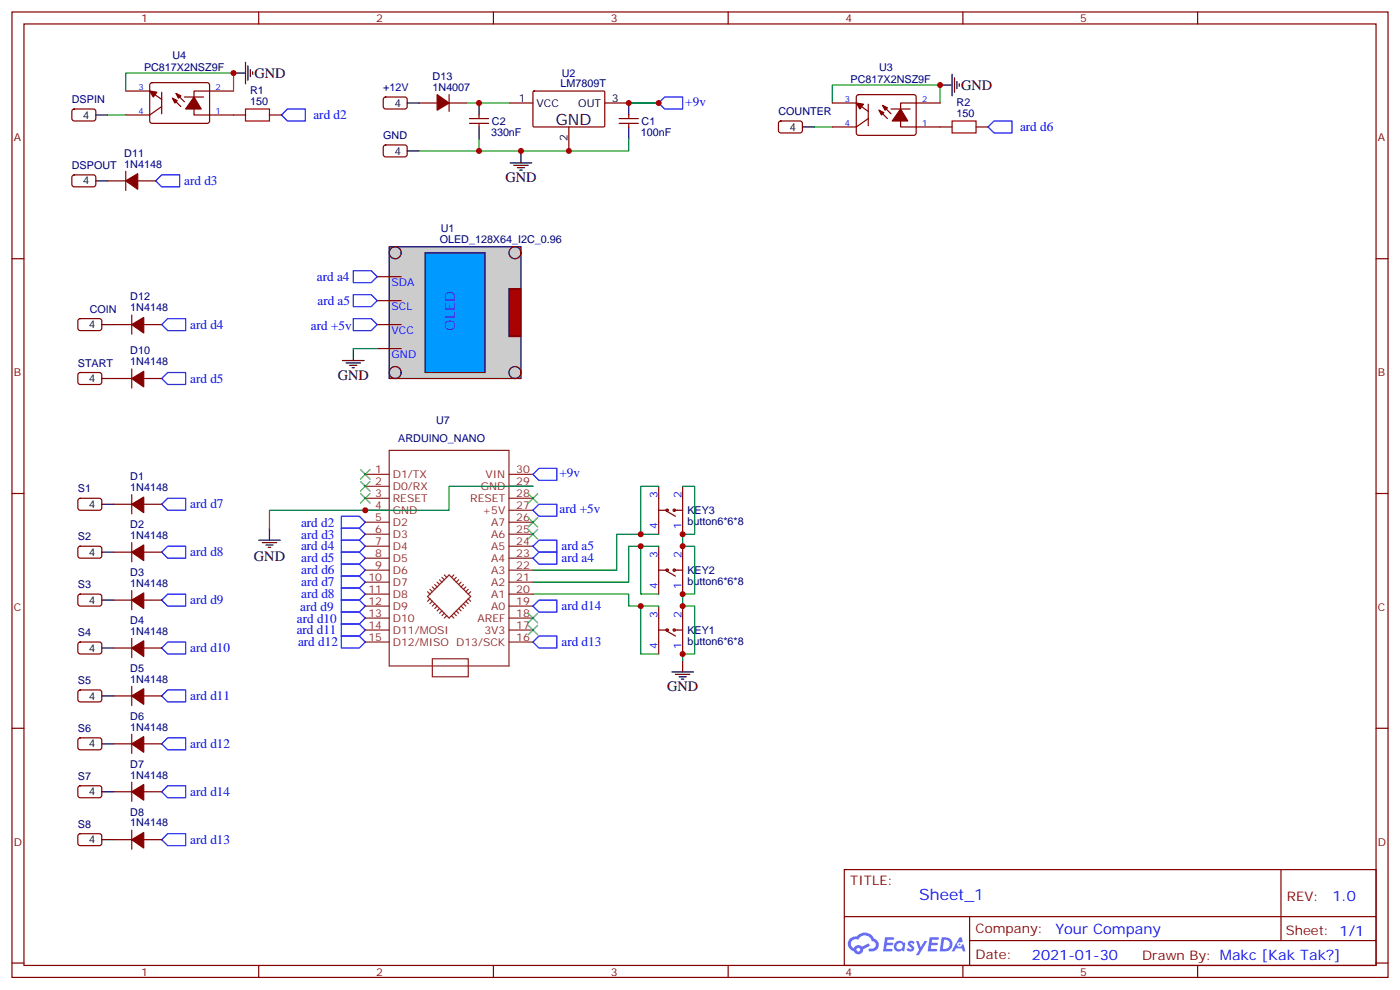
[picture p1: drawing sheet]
<svg xmlns="http://www.w3.org/2000/svg" width="412mm" height="292mm" viewBox="0 0 412 292" stroke-linecap="round" stroke-linejoin="round" font-family="sans-serif">
<g fill="none" stroke="#870000" stroke-width=".35">
<path d="M3.5 3.5h405.4v284.4h-405.4zM7.1 7.1h398.2v277.2h-398.2zM76.2 3.5v3.6M145.3 3.5v3.6M214.5 3.5v3.6M283.6 3.5v3.6M352.8 3.5v3.6M3.5 76.2h3.6M405.3 76.2h3.6M3.5 145.3h3.6M405.3 145.3h3.6M3.5 214.5h3.6"/>
<path d="M405.3 214.5h3.6M248.7 256.1h156.6v28.2h-156.6zM377.3 256.1v20.9M248.7 270h156.5M285.6 277h119.6M285.6 270v14.1M3.5 283.6h3.6M76.2 284.3v3.6M145.3 284.3v3.6M214.5 284.3v3.6M283.6 284.3v3.6M352.8 284.3v3.6"/>
<path d="M405.3 283.6h3.6"/>
</g>
<g fill="#5487ff">
<path d="M267.7 277.3a1.22 1.22 0 0 1 1.7 .3l-.4 .5a.47 .47 0 0 0-.3-.4 .47 .47 0 0 0-.5 .2l.1 .3a1.14 1.14 0 0 1 .8 1.7 1.14 1.14 0 0 1-1.9 0l-.2-.2 .5-.5 .7 .4a.29 .29 0 0 0 .3-.3 .29 .29 0 0 0-.2-.3 1.04 1.04 0 0 1-.6-1.7z"/>
<path d="M260.7 276h2.4l.3 .2-.2 .5-1.8 .1-.1 .8h1.5l.3 .4-.3 .4h-1.6l-.2 1.1h1.7l.2 .3-.2 .3-2.6 .1z"/>
<path d="M273.8 276h2.4l.3 .2-.1 .5-1.8 .1-.2 .8h1.6l.3 .4-.4 .4h-1.6l-.1 1.1h1.7l.2 .3-.2 .3-2.6 .1z"/>
<path d="M282.6 276.1h.7l.3 1.2-.6 .3a.69 .69 0 0 0-1 .3 .69 .69 0 0 0 .4 1 .69 .69 0 0 0 .9-.7l.5-.2 .6 2.2h-.8l-.2-.9h-1.8l-.5 .9h-.8z"/>
<path d="M269.8 277.1h.8l.6 1.8 1.1-1.8h.9l-2.6 4.2h-.8l.9-1.5z"/>
<path d="M277.4 276.1l-.6 4.1h1.3a2.11 2.11 0 0 0 2.5-2.1 2.11 2.11 0 0 0-2.5-2zM278.1 276.8a1.39 1.39 0 0 1 1.7 1.4 1.39 1.39 0 0 1-1.8 1.3h-.3z"/>
<path d="M263.7 277.7a1.54 1.54 0 0 0-.1 2.1 1.54 1.54 0 0 0 2.2 .2l.6 .2 .3-2.3-.2-.2-.4-.1a1.49 1.49 0 0 0-2.4 .1zM264 278.7a.94 .94 0 0 1 1.8 0 .94 .94 0 0 1-1.8 0z"/>
<path d="M250.4 276.4a2.18 2.18 0 0 0 1.1 3.7 1.44 1.44 0 0 0 1.6 1 1.44 1.44 0 0 0 1.2-1.5l2-1-.5-.8-1.9 1a1.47 1.47 0 0 0-2.4 .4 1.39 1.39 0 0 1-.7-1.9 1.39 1.39 0 0 1 2-.5 2.12 2.12 0 0 1 2.2-1.3 2.12 2.12 0 0 1 1.9 1.7 1.14 1.14 0 0 1 1.1 1.4 1.14 1.14 0 0 1-1.7 .8 .43 .43 0 0 0-.5 .3 .43 .43 0 0 0 .4 .5 1.98 1.98 0 0 0 2.5-1.2 1.98 1.98 0 0 0-1.2-2.5 3.1 3.1 0 0 0-5.3-.7l-.9 .1zM252.3 279.7a.55 .55 0 0 1 1.1 0 .55 .55 0 0 1-1.1 0z"/>
<circle cx="282.6" cy="278.1" r=".26"/>
</g>
<g fill="none" stroke="#00f" stroke-width=".35">
<path d="M82.9 33.9l1.8-1.8h5.3v3.5h-5.3zM45.9 53.3l1.7-1.8h5.3v3.5h-5.3zM47.6 95.6l1.8-1.8h5.3v3.6h-5.3zM47.6 111.5l1.8-1.8h5.3v3.5h-5.3zM157 139.7l1.7-1.8h5.3v3.6h-5.3zM47.6 148.5l1.8-1.7h5.3v3.5h-5.3zM100.5 152h5.3l1.8 1.8-1.8 1.8h-5.3zM100.5 155.6h5.3l1.8 1.7-1.8 1.8h-5.3zM100.5 159.1h5.3l1.8 1.8-1.8 1.7h-5.3zM157 150.3l1.7-1.8h5.3v3.5h-5.3zM47.6 162.6l1.8-1.7h5.3v3.5h-5.3zM49.4 175h5.3v3.5h-5.3l-1.8-1.8z"/>
<path d="M100.5 166.2h5.3l1.8 1.7-1.8 1.8h-5.3zM100.5 162.6h5.3l1.8 1.8-1.8 1.8h-5.3zM100.5 176.7h5.3l1.8 1.8-1.8 1.8h-5.3zM100.5 169.7h5.3l1.8 1.7-1.8 1.8h-5.3zM100.5 173.2h5.3l1.8 1.8-1.8 1.7h-5.3zM157 178.5l1.7-1.8h5.3v3.6h-5.3zM47.6 190.9l1.8-1.8h5.3v3.5h-5.3zM100.5 187.3h5.3l1.8 1.8-1.8 1.8h-5.3zM100.5 183.8h5.3l1.8 1.8-1.8 1.7h-5.3zM100.5 180.3h5.3l1.8 1.7-1.8 1.8h-5.3zM158.7 187.3h5.3v3.6h-5.3l-1.7-1.8zM47.6 219.1l1.8-1.8h5.3v3.5h-5.3z"/>
<path d="M49.4 203.2h5.3v3.5h-5.3l-1.8-1.7zM47.6 233.2l1.8-1.8h5.3v3.5h-5.3zM47.6 247.3l1.8-1.8h5.3v3.6h-5.3z"/>
</g>
<g fill="none" stroke="#8c2424" stroke-width=".35">
<path d="M107.6 139.7h7.1M114.7 132.6h35.2v63.5h-35.2zM149.9 139.7h7.1M107.6 157.3h7.1M107.6 153.8h7.1M107.6 150.3h7.1M107.6 146.8h7.1M107.6 143.2h7.1M149.9 157.3h7.1M149.9 153.8h7.1M149.9 150.3h7.1M149.9 146.8h7.1"/>
<path d="M149.9 143.2h7.1M107.6 178.5h7.1M107.6 175h7.1M107.6 171.4h7.1M107.6 167.9h7.1M107.6 164.4h7.1M107.6 160.9h7.1M125.9 175.7l6.4-6.4 6.3 6.4-6.3 6.3zM125.9 174.3l.7 .7M126.6 173.6l.8 .7M126.6 176.4l-.7 .7M127.4 172.9l.7 .7"/>
<path d="M127.4 177.1l-.8 .7M128.1 177.8l-.7 .7M128.1 172.2l.7 .7M128.8 171.4l.7 .8M128.8 178.5l-.7 .7M129.5 179.2l-.7 .7M129.5 170.7l.7 .7M130.2 170l.7 .7M130.2 179.9l-.7 .7M130.9 169.3l.7 .7M133.7 169.3l-.7 .7M134.4 179.9l.7 .7"/>
<path d="M134.4 170l-.7 .7M135.1 179.2l.7 .7M135.1 170.7l-.7 .7M135.8 178.5l.7 .7M135.8 171.4l-.7 .8M136.5 177.8l.7 .7M136.5 172.2l-.7 .7M137.2 177.1l.7 .7M137.2 172.9l-.7 .7M137.9 176.4l.7 .7M137.9 173.6l-.7 .7M138.6 174.3l-.7 .7"/>
<path d="M149.9 178.5h7.1M149.9 175h7.1M149.9 171.4h7.1M149.9 167.9h7.1M149.9 164.4h7.1M149.9 160.9h7.1M107.6 185.6h7.1M107.6 182h7.1M107.6 189.1h7.1M127.4 194h10.5v5.3h-10.5zM130.9 180.6l-.7 .7M131.6 181.3l-.7 .7"/>
<path d="M133 181.3l.7 .7M133.7 180.6l.7 .7M149.9 185.6h7.1M149.9 182h7.1M149.9 189.1h7.1"/>
</g>
<g fill="none" stroke="#000" stroke-width=".35">
<path d="M72.3 18.3v6.4M73 19.4v4.2M28.2 33.9h3.5M68.8 21.5h3.5M73.7 20.5v2.1M74.4 21.2v.7M28.2 53.3h3.5M30 95.6h3.5M30 111.5h3.5M30 148.5h3.5M76.2 159.1h6.3M77.3 159.8h4.2"/>
<path d="M79.4 155.6v3.5M30 162.6h3.5M30 176.7h3.5M78.3 160.5h2.1M79 161.2h.7M30 190.9h3.5M197.9 197.9h6.4M199 198.6h4.2M200 199.3h2.1M201.1 194.4v3.5M30 205h3.5M30 219.1h3.5"/>
<path d="M200.7 200h.7M30 233.2h3.5M30 247.3h3.5"/>
</g>
<path d="M31.7 33.9h5.3M37 26.8v-5.3h31.8v5.3M157 143.2h-24.7v7.1h-52.9v5.3M194 157.3h-12.3v10.6h-24.7M201.1 143.2h3.5v14.1h-3.5v3.6h3.5v14.1h-3.5v3.5h3.5v14.1h-3.5v1.8M157 175h28.2v3.5h8.8M194 160.9h-8.8v10.5h-28.2" fill="none" stroke="#008700" stroke-width=".35"/>
<g fill="none" stroke="#3c3" stroke-width=".35">
<path d="M106.2 138.3l2.8 2.8M109 138.3l-2.8 2.8M106.2 141.8l2.8 2.8M106.2 145.3l2.8 2.9M109 141.8l-2.8 2.8M109 145.3l-2.8 2.9M155.6 155.9l2.8 2.9M155.6 152.4l2.8 2.8M155.6 145.3l2.8 2.9M158.4 155.9l-2.8 2.9M158.4 152.4l-2.8 2.8M158.4 145.3l-2.8 2.9"/>
<path d="M155.6 184.2l2.8 2.8M155.6 180.6l2.8 2.8M158.4 184.2l-2.8 2.8M158.4 180.6l-2.8 2.8"/>
</g>
<g fill="none" stroke="#870000" stroke-width=".35">
<path d="M21.4 32.3l.5-.2 5.9 .1 .4 .6v2.4l-.7 .4h-5.9l-.4-.7v-2.1zM37 26.8h7.1l3.5 2.5M44.3 24.5l.5-.2 16.5 .1 .4 .6v10.9l-.7 .4h-16.5l-.4-.7v-10.6zM47.6 31.4l-3.5 2.5h-7.1M47.6 27.2v6.3M50.8 28.9l2.5 2.5M51.9 27.5l2.4 2.5M54.3 28.6h5.7M68.8 26.8h-11.7v7.1h15.2M79.4 33.9h3.5M21.4 51.7l.5-.2 5.9 .1 .4 .6v2.4l-.7 .4h-5.9l-.4-.7v-2.1zM31.7 53.3h5.3"/>
<path d="M37 50.4v5.7M40.6 53.3h5.3M23.2 94l.4-.2 6 .1 .4 .6-.1 2.4-.6 .5-5.9-.1-.5-.6v-2.2zM33.5 95.6h5.3M38.8 92.8v5.6M42.3 95.6h5.3M23.2 109.9l.4-.2 6 .1 .4 .6-.1 2.4-.6 .4h-5.9l-.5-.7v-2.1zM33.5 111.5h5.3M38.8 108.7v5.6M42.3 111.5h5.3M23.2 147l.4-.2h6l.4 .7-.1 2.4-.6 .4-5.9-.1-.5-.6v-2.1zM33.5 148.5h5.3"/>
<path d="M38.8 145.7v5.6M38.8 159.8v5.7M42.3 148.5h5.3M194 143.2v14.1M194 150.3h2.5M196.5 150.6l2.5 1.4M198.6 150.3h2.5M201.1 143.2v14.1M23.2 161.1l.4-.2h6l.4 .7-.1 2.4-.6 .4-5.9-.1-.5-.6v-2.1zM23.2 175.2l.4-.2h6l.4 .7-.1 2.4-.6 .4-5.9-.1-.5-.6v-2.1zM33.5 162.6h5.3M33.5 176.7h5.3"/>
<path d="M38.8 173.9v5.7M42.3 162.6h5.3M42.3 176.7h5.3M194 160.9v14.1M194 178.5v14.1M194 167.9h2.5M196.5 168.3l2.5 1.4M198.6 167.9h2.5M201.1 160.9v14.1M201.1 178.5v14.1M23.2 189.3l.4-.2h6l.4 .7-.1 2.4-.6 .4h-5.9l-.5-.7v-2.1zM33.5 190.9h5.3"/>
<path d="M38.8 188v5.7M42.3 190.9h5.3M194 185.6h2.5M196.5 185.9l2.5 1.4M198.6 185.6h2.5M23.2 203.4l.4-.2 6 .1 .4 .6-.1 2.4-.6 .4h-5.9l-.5-.7v-2.1zM23.2 217.5l.4-.2 6 .1 .4 .6-.1 2.4-.6 .4h-5.9l-.5-.7v-2.1zM33.5 205h5.3M33.5 219.1h5.3M38.8 202.1v5.7M38.8 216.3v5.6M42.3 205h5.3"/>
<path d="M42.3 219.1h5.3M23.2 231.6l.4-.2 6 .1 .4 .6-.1 2.4-.6 .4h-5.9l-.5-.7v-2.1zM33.5 233.2h5.3M38.8 230.4v5.6M42.3 233.2h5.3M23.2 245.7l.4-.2 6 .1 .4 .6-.1 2.4-.6 .5-5.9-.1-.5-.6v-2.2zM33.5 247.3h5.3M38.8 244.5v5.6M42.3 247.3h5.3"/>
<circle cx="196.5" cy="150.3" r=".35"/>
<circle cx="198.6" cy="150.3" r=".35"/>
<circle cx="196.5" cy="167.9" r=".35"/>
<circle cx="198.6" cy="167.9" r=".35"/>
<circle cx="196.5" cy="185.6" r=".35"/>
<circle cx="198.6" cy="185.6" r=".35"/>
</g>
<g fill="#870000" stroke="#870000" stroke-width=".35">
<path d="M44.1 26.8l2.1 .4-1 1.4z"/>
<path d="M51.9 27.5l1.4 .7-.7 .7z"/>
<path d="M50.8 28.9l1.4 .7-.7 .7z"/>
<path d="M57.1 28.6l2.2 3.5h-4.6z"/>
<path d="M38.8 148.5l3.5-2.1v4.6z"/>
<path d="M38.8 162.6l3.5-2.1v4.6z"/>
<path d="M38.8 176.7l3.5-2.1v4.6z"/>
<path d="M38.8 190.9l3.5-2.2v4.6z"/>
<path d="M38.8 205l3.5-2.2v4.6z"/>
<path d="M38.8 219.1l3.5-2.1v4.5z"/>
<path d="M38.8 233.2l3.5-2.1v4.6z"/>
<path d="M38.8 247.3l3.5-2.1v4.6z"/>
<path d="M38.8 111.5l3.5-2.1v4.5z"/>
<path d="M37 53.3l3.6-2.1v4.5z"/>
<path d="M38.8 95.6l3.5-2.1v4.6z"/>
</g>
<path d="M72.3 32.1h7.1v3.5h-7.1z" fill="none" stroke="#a10000" stroke-width=".35"/>
<path d="M114.7 72.7h38.8v38.8h-38.8z" fill="#ccc" stroke="#000" stroke-width=".35"/>
<path d="M125.2 74.4h17.7v35.3h-17.7z" fill="#09f" stroke="#000" stroke-width=".35"/>
<path d="M111.1 95.6h7.1M111.1 88.5h7.1M111.1 81.5h7.1M111.1 102.7h7.1" fill="none" stroke="#870000" stroke-width=".35"/>
<path d="M149.9 85h3.6v14.1h-3.6z" fill="#900" stroke="#000" stroke-width=".35"/>
<g fill="none" stroke="#000" stroke-width=".35">
<path d="M119.9 30.3h3.6M141.1 30.3v3.6M141.1 37.4v3.5M185.2 30.3v3.6M185.2 37.4v3.5M236.4 37.4h3.5M276.9 25h3.6M280.5 21.9v6.3M281.2 22.9v4.3M281.9 24v2.1M282.6 24.7v.7M119.9 44.5h3.6"/>
<path d="M150.3 48h6.3M151.3 48.7h4.3M152.4 49.4h2.1M153.1 50.1h.7M153.5 44.5v3.5M100.9 106.2h6.3M102 106.9h4.2M103 107.6h2.1M103.7 108.3h.7M104.1 102.7v3.5"/>
<circle cx="116.4" cy="74.4" r="1.76"/>
<circle cx="151.7" cy="74.4" r="1.76"/>
<circle cx="116.4" cy="109.7" r="1.76"/>
<circle cx="151.7" cy="109.7" r="1.76"/>
</g>
<path d="M137.6 30.3h12.3M185.2 30.3h8.8M239.9 37.4h5.3M245.2 30.3v-5.3h31.7v5.3M123.5 44.5h17.6M141.1 40.9v3.6h44.1v-3.6M104.1 102.7h7M194 143.2h-5.3v14.1M188.7 160.9v14.1h5.3M188.7 178.5v14.1h5.3" fill="none" stroke="#008700" stroke-width=".35"/>
<path d="M195.8 28.6h5.3v3.5h-5.3l-1.8-1.8zM291 37.4l1.8-1.8h5.3v3.6h-5.3zM104.1 79.7h5.3l1.7 1.8-1.7 1.8h-5.3zM104.1 86.8h5.3l1.7 1.7-1.7 1.8h-5.3zM104.1 93.8h5.3l1.7 1.8-1.7 1.8h-5.3zM157 164.4l1.7-1.8h5.3v3.6h-5.3zM157 160.9l1.7-1.8h5.3v3.5h-5.3z" fill="none" stroke="#00f" stroke-width=".35"/>
<g fill="none" stroke="#870000" stroke-width=".35">
<path d="M113.1 28.8l.5-.2h5.9l.4 .7v2.4l-.7 .4-5.9-.1-.4-.6v-2.1zM123.5 30.3h5.3M132.3 30.3h5.3M132.3 27.9v4.9M138.3 36.3h5.6M138.3 34.9h5.6M141.1 33.9v1M141.1 36.3v1.1M149.9 30.3h7.1M157 27l.3-.2 20.7 .1 .2 .3-.1 10-.3 .2-20.6-.1-.2-.3zM167.6 37.4v7.1M178.2 30.3h7"/>
<path d="M182.4 36.3h5.6M182.4 34.9h5.6M185.2 33.9v1M185.2 36.3v1.1M229.5 35.8l.5-.2 5.9 .1 .5 .6-.1 2.4-.6 .5-6-.1-.4-.6v-2.2zM245.2 30.3h7l3.6 2.5M252.5 28.1l.4-.2h16.5l.5 .7-.1 10.8-.6 .5-16.5-.1-.5-.6v-10.6zM255.8 34.9l-3.6 2.5h-7M255.8 30.7v6.3M258.9 32.5l2.5 2.4M260 31l2.5 2.5M262.5 32.1h5.6"/>
<path d="M276.9 30.3h-11.6v7.1h15.2M287.5 37.4h3.5M113.1 42.9l.5-.2h5.9l.4 .7v2.4l-.7 .4-5.9-.1-.4-.6v-2.1z"/>
</g>
<g fill="#870000" stroke="#870000" stroke-width=".35">
<path d="M128.8 27.9l3.5 2.4-3.5 2.2z"/>
<path d="M252.2 30.3l2.2 .4-1.1 1.4z"/>
<path d="M260 31l1.4 .8-.7 .7z"/>
<path d="M258.9 32.5l1.4 .7-.7 .7z"/>
<path d="M265.3 32.1l2.1 3.5h-4.6z"/>
</g>
<path d="M280.5 35.6h7v3.6h-7z" fill="none" stroke="#a10000" stroke-width=".35"/>
<g fill="#c00">
<circle cx="107.6" cy="150.3" r=".88"/>
<circle cx="68.8" cy="21.5" r=".88"/>
<circle cx="188.7" cy="157.3" r=".88"/>
<circle cx="188.7" cy="160.9" r=".88"/>
<circle cx="188.7" cy="178.5" r=".88"/>
<circle cx="201.1" cy="178.5" r=".88"/>
<circle cx="201.1" cy="192.6" r=".88"/>
<circle cx="201.1" cy="175" r=".88"/>
<circle cx="201.1" cy="160.9" r=".88"/>
<circle cx="201.1" cy="157.3" r=".88"/>
<circle cx="141.1" cy="30.3" r=".88"/>
<circle cx="185.2" cy="30.3" r=".88"/>
<circle cx="194" cy="30.3" r=".88"/>
<circle cx="167.6" cy="44.4" r=".88"/>
<circle cx="141.1" cy="44.4" r=".88"/>
<circle cx="153.5" cy="44.4" r=".88"/>
<circle cx="276.9" cy="25" r=".88"/>
</g>
<text font-size="4.6" x="163.7" y="36.7">GND</text>
<text font-size="4.6" fill="#00f" x="270.8" y="265.1">Sheet_1</text>
<g font-size="4.2">
<text x="75" y="22.9">GND</text>
<text x="283.1" y="26.5">GND</text>
<text x="148.9" y="53.6">GND</text>
<text x="99.5" y="111.8">GND</text>
<text x="74.8" y="165.2">GND</text>
<text x="196.5" y="203.6">GND</text>
</g>
<g font-size="4.2" fill="#00f">
<text x="134.1" y="97.4" transform="rotate(-90 134.1 97.4)">OLED</text>
<text x="392.5" y="265.4">1.0</text>
<text x="310.9" y="274.9">Your Company</text>
<text x="304" y="282.7">2021-01-30</text>
</g>
<g font-size="3.9" fill="#00f">
<text x="92.3" y="35.1">ard d2</text>
<text x="201.9" y="31.1">+9v</text>
<text x="300.5" y="38.6">ard d6</text>
<text x="54.3" y="54.5">ard d3</text>
<text x="93.4" y="82.7">ard a4</text>
<text x="93.5" y="89.8">ard a5</text>
<text x="56" y="96.8">ard d4</text>
<text x="91.6" y="97.3">ard +5v</text>
<text x="56" y="112.7">ard d5</text>
<text x="164.8" y="140.5">+9v</text>
<text x="56" y="149.7">ard d7</text>
<text x="88.7" y="155.1">ard d2</text>
<text x="164.8" y="151.1">ard +5v</text>
<text x="88.7" y="158.6">ard d3</text>
<text x="56" y="163.8">ard d8</text>
<text x="88.7" y="162.1">ard d4</text>
<text x="88.7" y="165.7">ard d5</text>
<text x="165.4" y="165.6">ard a4</text>
<text x="165.4" y="162.1">ard a5</text>
<text x="88.7" y="169.2">ard d6</text>
<text x="88.7" y="172.7">ard d7</text>
<text x="56" y="178">ard d9</text>
<text x="88.5" y="179.8">ard d9</text>
<text x="88.7" y="176.2">ard d8</text>
<text x="165.4" y="179.7">ard d14</text>
<text x="87.5" y="183.3">ard d10</text>
<text x="87.4" y="186.8">ard d11</text>
<text x="87.8" y="190.3">ard d12</text>
<text x="165.4" y="190.3">ard d13</text>
<text x="56" y="192.1">ard d10</text>
<text x="56" y="206.2">ard d11</text>
<text x="56" y="220.3">ard d12</text>
<text x="56" y="234.4">ard d14</text>
<text x="56" y="248.5">ard d13</text>
</g>
<g font-size="3.9" fill="#800">
<text x="250.5" y="260.7">TITLE:</text>
<text x="379.1" y="265.4">REV:</text>
<text x="287.4" y="274.9">Company:</text>
<text x="378.7" y="275.5">Sheet: 1/1</text>
<text x="287.4" y="282.6">Date:</text>
<text x="336.4" y="282.7">Drawn By: Makc [Kak Tak?]</text>
</g>
<g font-size="3.2" fill="#800">
<text x="41.6" y="6.5">1</text>
<text x="110.8" y="6.5">2</text>
<text x="179.9" y="6.5">3</text>
<text x="249.1" y="6.5">4</text>
<text x="318.2" y="6.5">5</text>
<text x="4.1" y="41.6">A</text>
<text x="405.9" y="41.6">A</text>
<text x="4.1" y="110.8">B</text>
<text x="405.9" y="110.8">B</text>
<text x="4.1" y="179.9">C</text>
<text x="405.9" y="179.9">C</text>
<text x="4.1" y="249.1">D</text>
<text x="405.9" y="249.1">D</text>
<text x="41.6" y="287.3">1</text>
<text x="110.8" y="287.3">2</text>
<text x="179.9" y="287.3">3</text>
<text x="249.1" y="287.3">4</text>
<text x="318.2" y="287.3">5</text>
</g>
<g font-size="3.2" fill="#000080">
<text x="50.8" y="17.4">U4</text>
<text x="42.4" y="20.9">PC817X2NSZ9F</text>
<text x="127.4" y="23.6">D13</text>
<text x="165.5" y="22.6">U2</text>
<text x="259" y="20.9">U3</text>
<text x="73.7" y="27.8">R1</text>
<text x="112.9" y="26.8">+12V</text>
<text x="127.4" y="26.8">1N4007</text>
<text x="165.1" y="25.8">LM7809T</text>
<text x="250.6" y="24.5">PC817X2NSZ9F</text>
<text x="21.2" y="30.3">DSPIN</text>
<text x="73.7" y="31">150</text>
<text x="229.3" y="33.9">COUNTER</text>
<text x="281.8" y="34.6">150</text>
<text x="281.8" y="31.4">R2</text>
<text x="112.9" y="40.9">GND</text>
<text x="144.6" y="40">330nF</text>
<text x="144.9" y="36.8">C2</text>
<text x="188.7" y="40">100nF</text>
<text x="189" y="36.8">C1</text>
<text x="36.6" y="46.2">D11</text>
<text x="21.2" y="49.7">DSPOUT 1N4148</text>
<text x="129.5" y="71.6">OLED_128X64_I2C_0.96</text>
<text x="129.9" y="68.4">U1</text>
<text x="38.4" y="88.5">D12</text>
<text x="26.5" y="92.1">COIN</text>
<text x="38.4" y="91.7">1N4148</text>
<text x="22.9" y="108">START</text>
<text x="38.4" y="107.6">1N4148</text>
<text x="38.4" y="104.4">D10</text>
<text x="128.5" y="124.9">U7</text>
<text x="117.3" y="130.2">ARDUINO_NANO</text>
<text x="38.4" y="141.4">D1</text>
<text x="22.9" y="145">S1</text>
<text x="38.4" y="144.6">1N4148</text>
<text x="38.4" y="155.5">D2</text>
<text x="202.5" y="154.6">button6*6*8</text>
<text x="202.5" y="151.4">KEY3</text>
<text x="22.9" y="159.1">S2</text>
<text x="38.4" y="158.8">1N4148</text>
<text x="22.9" y="173.2">S3</text>
<text x="38.4" y="172.9">1N4148</text>
<text x="38.4" y="169.6">D3</text>
<text x="202.5" y="172.3">button6*6*8</text>
<text x="202.5" y="169.1">KEY2</text>
<text x="38.4" y="183.8">D4</text>
<text x="22.9" y="187.3">S4</text>
<text x="38.4" y="187">1N4148</text>
<text x="202.5" y="189.9">button6*6*8</text>
<text x="202.5" y="186.7">KEY1</text>
<text x="38.4" y="197.9">D5</text>
<text x="22.9" y="201.4">S5</text>
<text x="38.4" y="201.1">1N4148</text>
<text x="22.9" y="215.5">S6</text>
<text x="38.4" y="215.2">1N4148</text>
<text x="38.4" y="212">D6</text>
<text x="38.4" y="226.1">D7</text>
<text x="22.9" y="229.7">S7</text>
<text x="38.4" y="229.3">1N4148</text>
<text x="22.9" y="243.8">S8</text>
<text x="38.4" y="243.4">1N4148</text>
<text x="38.4" y="240.2">D8</text>
</g>
<g font-size="3.2">
<text x="152.9" y="30">1</text>
<text x="180.3" y="30">3</text>
<text x="24.4" y="34.9">4</text>
<text x="116.2" y="31.4">4</text>
<text x="158" y="31.4">VCC</text>
<text x="170.3" y="31.4">OUT</text>
<text x="167.2" y="41.5" transform="rotate(-90 167.2 41.5)">2</text>
<text x="232.6" y="38.5">4</text>
<text x="116.2" y="45.5">4</text>
<text x="24.4" y="54.3">4</text>
<text x="26.2" y="96.7">4</text>
<text x="26.2" y="112.5">4</text>
<text x="26.2" y="149.6">4</text>
<text x="26.2" y="163.7">4</text>
<text x="26.2" y="177.8">4</text>
<text x="26.2" y="191.9">4</text>
<text x="26.2" y="206">4</text>
<text x="26.2" y="220.1">4</text>
<text x="26.2" y="234.2">4</text>
<text x="26.2" y="248.4">4</text>
</g>
<g font-size="3.2" fill="#00f">
<text x="115.4" y="84.3">SDA</text>
<text x="115.4" y="91.4">SCL</text>
<text x="115.4" y="98.4">VCC</text>
<text x="115.4" y="105.5">GND</text>
<text x="193.7" y="146.8" transform="rotate(-90 193.7 146.8)">3</text>
<text x="200.7" y="146.8" transform="rotate(-90 200.7 146.8)">2</text>
<text x="193.7" y="155.8" transform="rotate(-90 193.7 155.8)">4</text>
<text x="200.7" y="155.8" transform="rotate(-90 200.7 155.8)">1</text>
<text x="193.7" y="164.4" transform="rotate(-90 193.7 164.4)">3</text>
<text x="200.7" y="164.4" transform="rotate(-90 200.7 164.4)">2</text>
<text x="193.7" y="173.5" transform="rotate(-90 193.7 173.5)">4</text>
<text x="200.7" y="173.5" transform="rotate(-90 200.7 173.5)">1</text>
<text x="193.7" y="182" transform="rotate(-90 193.7 182)">3</text>
<text x="200.7" y="182" transform="rotate(-90 200.7 182)">2</text>
<text x="193.7" y="191.1" transform="rotate(-90 193.7 191.1)">4</text>
<text x="200.7" y="191.1" transform="rotate(-90 200.7 191.1)">1</text>
</g>
<g font-size="3.2" fill="#8d2323">
<text x="110.5" y="142.9">2</text>
<text x="110.5" y="139.3">1</text>
<text x="115.7" y="140.8">D1/TX</text>
<text x="143" y="140.8">VIN</text>
<text x="152" y="139.3">30</text>
<text x="152" y="142.9">29</text>
<text x="110.5" y="149.9">4</text>
<text x="110.5" y="146.4">3</text>
<text x="115.7" y="147.8">RESET</text>
<text x="115.7" y="144.3">D0/RX</text>
<text x="138.5" y="147.8">RESET</text>
<text x="141.6" y="144.3">GND</text>
<text x="152" y="146.4">28</text>
<text x="152" y="149.9">27</text>
<text x="110.5" y="153.5">5</text>
<text x="115.7" y="154.9">D2</text>
<text x="115.7" y="151.3">GND</text>
<text x="142.1" y="151.3">+5V</text>
<text x="144.7" y="154.9">A7</text>
<text x="152" y="153.5">26</text>
<text x="110.5" y="160.5">7</text>
<text x="110.5" y="157">6</text>
<text x="115.7" y="161.9">D4</text>
<text x="115.7" y="158.4">D3</text>
<text x="144.7" y="158.4">A6</text>
<text x="144.7" y="161.9">A5</text>
<text x="152" y="157">25</text>
<text x="152" y="160.5">24</text>
<text x="110.5" y="167.6">9</text>
<text x="110.5" y="164">8</text>
<text x="115.7" y="165.5">D5</text>
<text x="144.7" y="165.5">A4</text>
<text x="152" y="164">23</text>
<text x="152" y="167.6">22</text>
<text x="108.5" y="171.1">10</text>
<text x="115.7" y="172.5">D7</text>
<text x="115.7" y="169">D6</text>
<text x="144.7" y="169">A3</text>
<text x="144.7" y="172.5">A2</text>
<text x="152" y="171.1">21</text>
<text x="108.5" y="178.2">12</text>
<text x="108.5" y="174.6">11</text>
<text x="115.7" y="179.6">D9</text>
<text x="115.7" y="176">D8</text>
<text x="144.7" y="176">A1</text>
<text x="144.7" y="179.6">A0</text>
<text x="152" y="174.6">20</text>
<text x="152" y="178.2">19</text>
<text x="108.5" y="185.2">14</text>
<text x="108.5" y="181.7">13</text>
<text x="115.7" y="183.1">D10</text>
<text x="140.7" y="183.1">AREF</text>
<text x="152" y="181.7">18</text>
<text x="152" y="185.2">17</text>
<text x="108.5" y="188.7">15</text>
<text x="115.7" y="186.6">D11/MOSI</text>
<text x="115.7" y="190.1">D12/MISO D13/SCK</text>
<text x="142.7" y="186.6">3V3</text>
<text x="152" y="188.7">16</text>
</g>
<g font-size="2.5" fill="#00f">
<text x="40.8" y="26.5">3</text>
<text x="63.5" y="26.5">2</text>
<text x="248.9" y="30">3</text>
<text x="271.6" y="30">2</text>
<text x="40.8" y="33.5">4</text>
<text x="63.5" y="33.5">1</text>
<text x="248.9" y="37">4</text>
<text x="271.6" y="37">1</text>
</g>
</svg>
